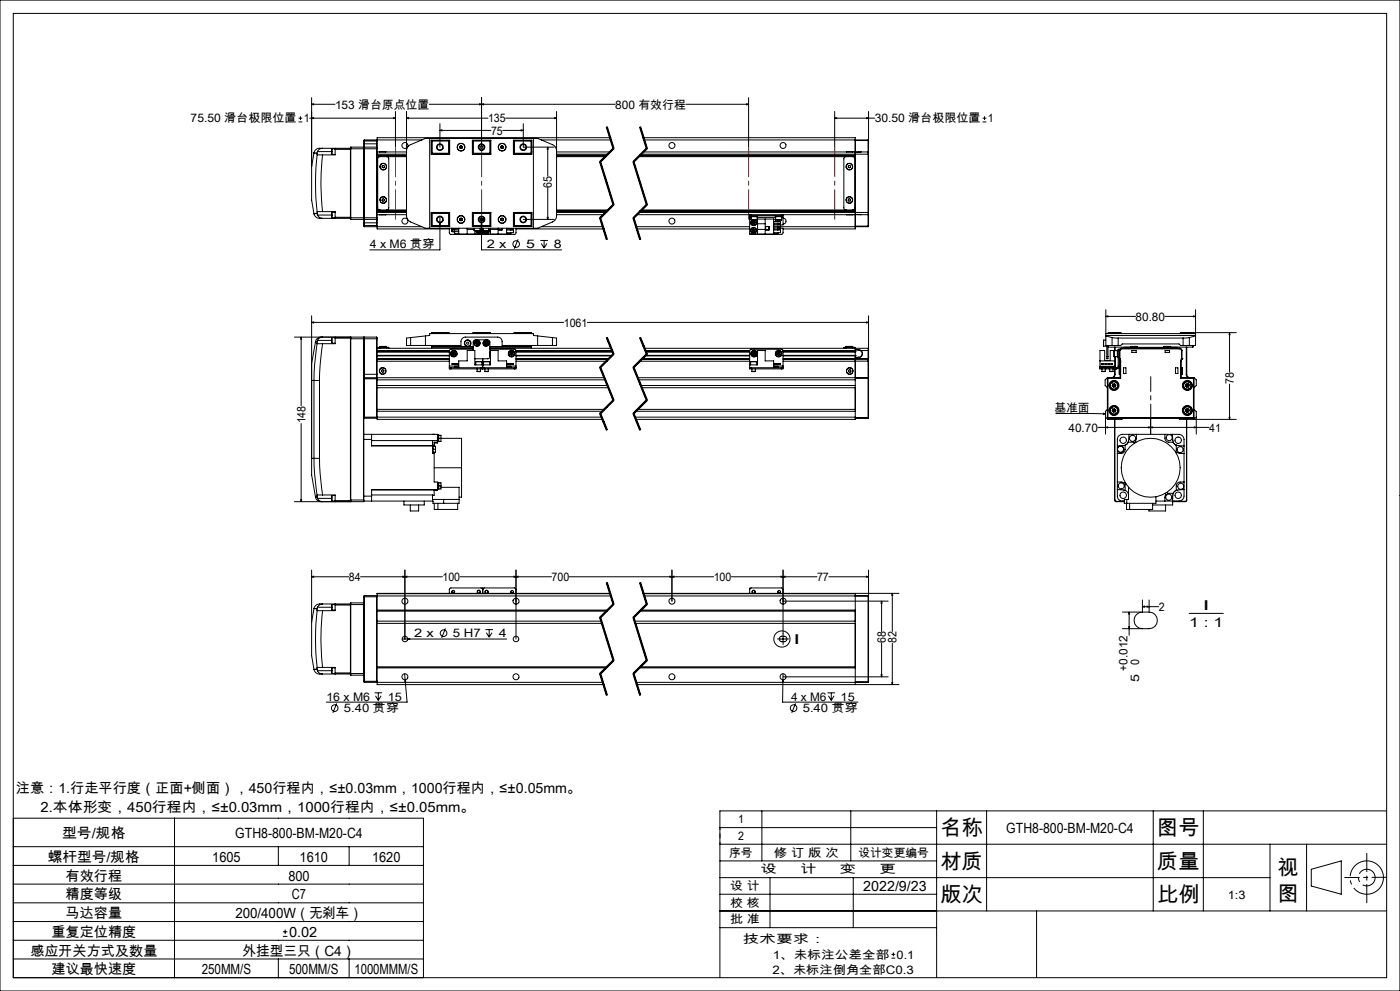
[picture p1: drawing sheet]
<svg xmlns="http://www.w3.org/2000/svg" width="420mm" height="297mm" viewBox="0 0 420 297" stroke-linecap="round" stroke-linejoin="round" font-family="sans-serif">
<g fill="none" stroke="#000" stroke-width=".3">
<path d="M0 0h420v297h-420zM4 4h412v289h-412zM89.6 36.5h1.1M89.6 35.4h1.1M90.1 34.9v1.1M92.9 35.4h25.7M93.5 31.3l.6-.2v.3zM93.5 29.3v20.6M93.5 31.3h7M93.5 35.4l.6-.1v.3zM118 35.3l.6 .1-.6 .2zM118.6 33.4v10.7"/>
<path d="M122 35.4l.6-.1v.3zM122 33.4v31.6l.3 .8 .9 .7 4.4 1.9h33.7l5.1-2.3 .4-.7 .2-.7v-31.3M122 35.4h24.4M128.8 31.3h55.8M132 39.1l.6-.2v.3zM132 37.1v7M132 39.1h15.3M143.9 31.1l.6 .2-.6 .1zM144.5 31.3l.6-.2v.3zM144.5 29.3v14.8M150.8 39.1h6.2M151.7 35.4h15.3"/>
<path d="M156.4 38.9l.6 .2-.6 .1zM157 37.1v7h9.3M166.4 35.3l.6 .1-.6 .2zM181.9 38.1l2 6.5M182 38.1l2 6.4-4 4 4 12.8-4 4 2 6.5M182.2 38l1 3.2M191.9 38.1l2 6.5M192 38.1l2 6.4-4 4 4 12.8-4 4 2 6.5M192.2 38l2 6.4M205.8 31.3h18.8M224 31.1l.6 .2-.6 .1zM224.6 29.3v14.8"/>
<path d="M250.4 35.4l.6-.1v.3zM250.4 35.4h12M250.4 33.4v10.7M260 35.3l.6 .1-.6 .2zM260.6 33.4v12.3M294.8 36.5h1.1M294.8 35.4h1.1M295.3 34.9v1.1M93.5 49.9v10l.7 4.2M94.2 45.8h.1M94.2 45.8l.9 .1M94.2 45.8l-.7 4.1"/>
<path d="M95.1 45.9v.5M95.1 46.4a75 75 0 0 0 0 17.1M95.1 46.4h1.7M95.2 45.4l-.1 .5M95.2 45.4h4.3M96.8 44.4h-.3a1.84 1.84 0 0 0-2.3 1.4M96.8 46.4a73.4 73.4 0 0 0 0 17M96.8 44.4a1.66 1.66 0 0 0-1.6 1M96.8 44.4h8.3M99.5 45.4l.1 .9M99.6 44.6l-.1 .8M99.6 44.6v1.7"/>
<path d="M99.6 44.6h.9M99.6 46.3h.9M100.5 44.4v.4M100.5 44.8v1.6h-3.7M100.5 44.8h4.6M105.1 44.8v20.3M105.1 44.6h8M105.2 44.1l-.1 .7M105.2 44.1v21.7M105.2 44.1h3.8M109 44.1v21.7M109 44.1l.1 .1"/>
<path d="M109.1 44.2v21.5M109.1 43.1v1.1M109.1 42.3h4M109.1 43.1h4M109.3 44.1v21.7M109.3 41.9v2.2M109.3 44.1h3.7M109.3 41.9l-.2 1.2M109.3 41.9h3.7M109.3 44.1l-.2 .2M113 44.1v21.7M113 41.9v2.2"/>
<path d="M113 44.1l.1 .2M113 41.9l.1 .2M113.1 44.3v.3M113.1 44.6v20.7M113.1 47h8.9M113.1 46.6h8.9M113.1 45.5h8.9M113.1 41.9h13.4M113.1 46.2h8.9M113.8 45.5h2M114 47l-.5 .1-.2 .4v14.9l.2 .4 .5 .1M114.7 49.7l.3-.1 .3 .2v.4l-.4 .1-.3-.2z"/>
<path d="M114.7 59.7l.4-.2 .2 .3v.4l-.4 .1-.3-.3zM116 47l.5 .1 .1 .4v14.9l-.1 .4-.5 .1M122 45.2l.3-1.1 .5-.6 4.8-2h33.7l4.8 2 .6 .6 .3 1.1M128.9 41.5v26.9M129.4 45.5h.1M129.4 42h5.5v4.2h-5.5zM129.5 42.3v3.9M129.5 42.3h5.1M129.6 42.1v4M129.6 42.1h5.3M129.6 42.1l-.1 .2M129.6 46.1h5.3"/>
<path d="M134.6 42.3l.2-.2v4l-.2-.2M134.6 45.9h-5.1l.1 .2M134.6 42.3v3.6M138 44.3l.3 .2M138 43.9v.4M138.3 43.7l.3 .2M138.3 43.7l-.3 .2M138.6 44.3l-.3 .2M138.6 43.9v.4M141.7 42h5.5v4.2h-5.5zM141.7 42.1h5.5M141.7 46.1h5.5"/>
<path d="M142 42.3v3.6M142 42.3l-.2-.2v4l.2-.2M142 42.3h5M142 45.9h5M147 42.3l.1-.2v4l-.1-.2M147 42.3v3.6M150.3 43.9v.4M150.3 44.3l.3 .2M150.6 43.7l.4 .2M150.6 43.7l-.3 .2M151 44.3l-.4 .2M151 43.9v.4"/>
<path d="M154 42h5.6v4.2h-5.6zM154 42.1h5.3M154 46.1h5.3M154.3 42.3v3.6M154.3 42.3l-.2-.2v4l.2-.2M154.3 42.3h5.2M154.3 45.9h5.2l-.2 .2M159.3 42.1v4M159.3 42.1l.2 .2M159.5 42.3v3.9M159.5 45.5h.1M160 41.5v26.9"/>
<path d="M162.4 41.9h20.8M164.3 44.1l.2 .6h-.4zM164.3 44.1v8.7M164.3 56.3v9.5M167 47h14.6M167 46.6h14.9M167 45.5h16M167 46.2h15.4M167 46.6h15M179.9 48.6l4 12.8M180.2 48.4l4 12.9M183 41.3h-69.9v3"/>
<path d="M183.2 41.2l1 3.2zM183.9 44.4l-4 4M184.2 44.6l-4 4M189.9 48.6l4 12.8M190.2 48.4l4 12.9M191.6 47h65M191.9 46.6h64.7M192 46.6h64.6M192.3 46.2h68.1M193 41.3h63.6v4.9M193 45.5h64.6M193.2 41.9h67.2"/>
<path d="M193.9 44.4l-4 4M194.2 44.6l-4 4M253.8 47l-.5 .1-.1 .4v14.9l.1 .4 .5 .1M254 45.5h.1M254 45.5h1.9M254.5 49.7l.3-.1 .4 .2-.1 .4-.3 .1-.3-.2zM254.6 59.7l.4-.1 .2 .3-.1 .4h-.4l-.3-.3zM255.8 47l.5 .1 .2 .4v14.9l-.2 .4-.5 .1M255.9 45.5h.1M256.6 46.2v17.5M256.6 42.1h3.8M257.6 45.6h-1v.6"/>
<path d="M257.6 45.5h.7M257.6 45.5v.1M258.3 45.5l-.7 .1M258.3 45.5h2.1M260.4 46.2h.2M260.4 45.5v.7M260.4 45.5l.2 .2M260.4 41.9v.2M260.4 42.1v3.4M260.4 46.2v17.5M260.6 45.7v.5M260.6 46.2v17.5"/>
<path d="M94.2 64.1a2.16 2.16 0 0 0 2.6 1.3M94.2 64.1h.1M95.1 64l.1 .4M95.1 64l-.9 .1M95.1 63.5v.5M95.2 64.4l.1 .1a1.71 1.71 0 0 0 1.5 .9M95.2 64.4h4.3M96.8 63.4l-1.7 .1M96.8 63.4h3.7v1.7M96.8 65.4h8.3M99.5 64.4l.1 .9M99.6 63.6l-.1 .8"/>
<path d="M99.6 63.6v1.7M99.6 63.6h.9M99.6 65.3h.9M100.5 65.1v.3M100.5 65.1h4.6M105.1 65.1v.3M105.1 65.4l.1 .4M105.1 65.3h8M105.2 65.8h3.8M109.1 65.7v1.1M109.1 66.8l.2 1.1M109.1 65.7l-.1 .1"/>
<path d="M109.1 67.5h4M109.1 65.6l.2 .2M109.1 66.8h4M109.3 65.8v2.1M109.3 65.8h3.7M109.3 67.9h3.7M113 65.8v2.1M113.1 65.3v.3M113.1 65.6v3h21.7M113.1 62.9h8.9M113.1 63.2h8.9M113.1 64.3h8.9"/>
<path d="M113.1 67.9h13.4M113.1 63.7h8.9M113.1 63.3h8.9M113.1 65.6l-.1 .2M113.1 67.8l-.1 .1M113.8 64.3h2M129.4 64.3h.1M129.4 63.7h5.5v4.2h-5.5zM129.5 63.7v3.9M129.5 67.6h5.1M129.5 67.6l.1 .2M129.6 63.8v4"/>
<path d="M129.6 67.8h5.3M129.6 63.8l-.1 .1h5.1M129.6 63.8h5.3M132 66.6l.1 .6h-.3zM132 64.9v10h-21.1M134.6 63.9l.2-.1v4l-.2-.2M134.6 63.9v3.7M134.8 68.4v1.4l.4 .4h19.2l.4-.4v-1.4M135.6 68.4v.2h2M135.6 68.9v.5h2M135.6 68.9h2M135.6 69v.2"/>
<path d="M135.7 69.4h.5M136.4 68.6l-.1 .3a.41 .41 0 0 0-.3-.3 .41 .41 0 0 0-.4 .3M136.4 69.4v.7h1.2M137.6 68.4v1.8M138 66l.3 .1M138 65.6v.4M138.3 65.4l.3 .2M138.3 65.4l-.3 .2M138.6 66l-.3 .1M138.6 65.6v.4M140.2 68.4v1.8M140.2 68.8h2"/>
<path d="M141.7 63.7h5.5v4.2h-5.5zM141.7 67.8h5.5M141.7 63.8h5.5M142 63.9v3.7M142 67.8v.1M142 63.9l-.2-.1v4l.2-.2M142 63.9h5M142 67.6h5M142.2 69.1h.1M142.2 69.1h1.8M142.2 68.4v.7M142.5 69.1v1.1"/>
<path d="M142.6 67.8v.1M143.2 69.1l.1 .3M143.3 69.4l.5 .2M143.3 69.4l.3-.3 .2 .5M143.8 69.1l.3 .1M144 69.1h-1.7M144 68.4v.7M144 68.9l.1 .3M144.1 65.9h.3zM144.1 66l.2 .2M144.1 69.2l-.3 .4M144.1 66l.2 .1"/>
<path d="M144.2 68.4a.86 .86 0 0 1-.2 1.4 .86 .86 0 0 1-1.2-.7M144.3 68.4a.9 .9 0 0 1-.3 1.5 .9 .9 0 0 1-1.3-.8M144.4 65.6h.5M144.4 65.4v.5M144.5 66.6l.1 .6h-.3zM144.5 64.9v10h24M144.6 70.2h-.3M144.8 65.5v.5M144.8 68.4v1.8M144.9 69.1h.1M144.9 69.1h1.8M144.9 68.4v.7"/>
<path d="M145.1 70.2h.2M145.1 69.1l.1 .5M145.1 69.1l.2 .5M145.5 69.1l.1 .3M145.6 69.4l.4 .2M145.9 69.1l-.3 .3M146 69.1v.5M146.1 69.1l.3 .2M146.3 67.8v.1M146.4 69.1v.2M146.4 69.3l-.4 .3M146.7 69.1h.1"/>
<path d="M146.7 68.5a.9 .9 0 0 1-.2 1.3 .9 .9 0 0 1-1.3-.2M146.7 68.6a.86 .86 0 0 1-.2 1.2 .86 .86 0 0 1-1.2-.2M146.7 68.4v.7M147 63.9l.1-.1v4.1M147 63.9v3.7M147 67.8v.1M147 67.6l.1 .2M147.1 68.4v1.8M147.1 68.8h2.3M149.4 68.4v1.8M149.6 68.4l-.1 .5h1.1v-.5M150.3 65.6v.4"/>
<path d="M150.3 66l.3 .1M150.6 65.4l.4 .2M150.6 65.4l-.3 .2M151 66l-.4 .1M151 65.6v.4M152 68.4v1.8M152 68.9h2M153.2 68.6v.3a.41 .41 0 0 1 .4-.3 .41 .41 0 0 1 .4 .3M153.2 69.7v.4h-1.2M154 69v.2M154 63.7h5.6v4.2h-5.6zM154 68.4v.2h-2"/>
<path d="M154 68.9v.8h-2M154 67.8h5.3M154 63.8h5.3M154.3 63.9v3.7M154.3 63.9l-.2-.1v4l.2-.2M154.3 67.6h5.2M154.8 68.6h26.2M155.4 71.7l-1.1 2.8M157 65.8h9.3M159.3 63.8v4M159.3 63.8l.2 .1h-5.2M159.5 63.7v3.9"/>
<path d="M159.5 64.3h.1M159.5 67.6l-.2 .2M162.1 72.1h2.3M162.4 73l.8 1.3M162.4 67.9h18.4M163.2 72.1v2.2M164.1 73l-.9 1.3M164.1 65.2h.4l-.2 .6zM167 62.9h15.5M167 63.2h15.1M167 64.3h14M167 63.7h14.7"/>
<path d="M167 63.3h15.1M179.9 65.4l2 6.4M180.2 65.3l2 6.4M183.9 61.2l-4 4M184.2 61.5l-4 4M189.9 65.4l2 6.4M190.2 65.3l2 6.4M190.8 67.9h34.1M191 68.6h33.9M191.1 64.3h33.8M191.7 63.7h68.7M192.1 63.3h64.5"/>
<path d="M192.2 63.2h64.4M192.4 62.9h64.2M193.9 61.2l-4 4M194.2 61.5l-4 4M224.9 64.7h.5M224.9 64.7v.5M224.9 65.2v5h9.6l.4-.4v-1.4h-.8M224.9 64.3v.4M224.9 65.6h.5M224.9 65.2h.5M224.9 64.3h.5M225.2 70.2h.2"/>
<path d="M225.2 64.7v.2h2.1v-.2M225.4 65.9h.1M225.4 65.9h1.8M225.4 64.9v1M225.4 64.3v.4M225.4 64.3h9M225.4 64.7h9M225.6 66.8l.2 .4M225.6 68.9l.1 .5M225.6 68.9l.5 .2M225.7 65.9a.9 .9 0 0 0-.3 1.4 .9 .9 0 0 0 1.4 0 .9 .9 0 0 0-.3-1.4M225.7 69.4l.4 .2"/>
<path d="M225.7 65.9a.86 .86 0 0 0-.3 1.4 .86 .86 0 0 0 1.4 0 .86 .86 0 0 0-.4-1.4M225.8 66.3l-.2 .5M225.8 66.3l.3 .4M225.8 67.2h.5M226 68.6l-.4 .3M226 68.6l.5 .2M226 68.6l.1 .5M226.1 69.1l-.4 .3M226.1 69.1v.5M226.1 69.1l.4 .2M226.1 66.7l-.5 .1M226.1 66.7l-.3 .5"/>
<path d="M226.1 66.7l.2 .5M226.3 66.3h-.5M226.3 66.3l.3 .4M226.3 66.3l-.2 .4M226.5 68.8v.5M226.5 68.8l-.4 .3M226.5 69.3l-.4 .3M226.6 66.7l-.3 .5M226.6 66.7h-.5M227.2 65.9h-1.8M227.2 65.6h4.9v4.6M227.2 64.9v1"/>
<path d="M227.2 65.2h5.5M227.3 65.6v4.6M227.3 67.1h2.3M227.3 68.8h2.3M229.6 65.6v4.6M229.7 67.9h1v1h-1zM229.7 67.9v1M232.1 66.4h2v.5M232.1 67.2h2v.5h-2M232.1 68.1h2v.5h-2M232.1 68.9h2M232.1 66.9h2"/>
<path d="M232.1 65.7h.6M232.6 64.7v.2h2M232.7 65.9h.1M232.7 65.9h1.8M232.7 64.9v1M233.4 68.6v.3a.41 .41 0 0 1 .4-.3 .41 .41 0 0 1 .3 .3M233.4 65.9v.5M233.4 67.7v.4M233.4 69.7v.4h-1.3M233.4 67.9h27M233.5 66.4h.5M234.1 66.9l-.3 .3-.4-.3v.3"/>
<path d="M234.1 66.6v.2M234.1 69v.2M234.1 68.9v.8h-2M234.1 66.7l.1 .1M234.4 64.3h.5M234.4 64.7h.5M234.4 64.3v.4M234.5 65.9h-1.8M234.5 65.2h.4M234.6 64.7l-.1 1.2M234.9 65.4a.9 .9 0 0 1 .9 .9 .9 .9 0 0 1-.9 .9M234.9 64.7v.5"/>
<path d="M234.9 64.3v.4M234.9 65.2v2.2h-.8M234.9 64.3h22.7M253.9 64.3h.1M254 64.4h1.9M255.9 64.4h.1M256.6 63.7v4.9h-21.7M256.6 63.7v.6h1M256.6 67.8h3.8M257.6 64.3h.7M257.6 64.3h.1M258.3 64.3h2.1"/>
<path d="M260.4 63.7h.2M260.4 63.7v.6M260.4 67.8h.2M260.4 67.8v.1M260.4 64.3v3.5M260.6 63.7v.5M260.6 64.2l-.2 .1M260.6 67.8l-.2 .1M260.6 64.2v3.6M93.5 96.6l.6-.1v.3zM93.5 94.6v42.8M93.5 96.6h75.6"/>
<path d="M129.5 99.9h5.3M129.5 99.9v.1M129.6 99.7h5l.2 .2M129.6 99.7v.3M129.6 99.7l-.1 .2M134.8 99.9v.1M141.8 99.9l.2-.2h5l.1 .2M141.8 99.9h5.3M141.8 99.9v.1M147.1 99.9v.1M154.1 99.9h5.4M154.1 99.9v.1"/>
<path d="M159.3 99.7h-5l-.2 .2M159.3 99.7v.3M159.3 99.7l.2 .2M159.5 99.9v.1M176.2 96.6h84.4M260 96.5l.6 .1-.6 .2zM260.6 94.6v12.9M331.8 100h26.9M331.8 94.8l.6-.1v.3zM331.8 92.8v10.7h1.8M331.8 94.8h8.9M332.4 99.9h4"/>
<path d="M332.4 99.9v.1M332.5 99.7h3.7M332.5 99.7v.3M332.5 99.7l-.1 .2M336.2 99.7v.3M336.2 99.7l.2 .2M336.4 99.9v.1M349.5 94.8h9.2M354 99.9h4M354 99.9v.1M354.2 99.7v.3M354.2 99.7l-.2 .2"/>
<path d="M358 99.9l-.1-.2v.3M358 99.9v.1M358.1 94.7l.6 .1-.6 .2zM358.7 92.8v10.7h-1.9M368.9 99.7l.1 .6h-.3zM368.9 99.7v11.9M370.9 99.7h-16.7M88.3 101h20.7M90.3 101v20.6M90.3 101l.2 .6h-.3zM94.2 114h1.6M94.2 114v23.4"/>
<path d="M94.7 102.4l-1.2 6.6v5h.7M94.7 102.4h.4M95.1 102.9l-.7 6.6-.2 4.5M95.1 102.9l1.7 .1M95.1 102.4v.5M95.2 102l.5-.6 1.1-.4h-.2a1.72 1.72 0 0 0-1.9 1.4M95.2 102l-.1 .4M95.2 102h4.3M95.8 114v23.4M96.8 103l-.8 6.6-.2 4.4M99.6 101.2v1.7M99.6 101.2h.9"/>
<path d="M99.6 102.9h.9M100.5 101v.3M100.5 101.3v1.7h-3.7M100.5 101.3h4.6M105.1 101v.1M105.1 101.1v49.1M105.1 101.1v.4M105.1 101.5h8M105.1 101.5v48.4M109 101v49.4M109 101l.1 .1M109.1 101.1v12.2"/>
<path d="M109.1 113.3v36.6M109.1 113.6h4M109.1 112.2h4M109.3 101v12.2M109.3 101h3.7M109.3 113.2h3.7M109.3 113.2v12.1M109.3 113.2l-.2 .1M109.3 101l-.2 .2M113 101v12.2M113 101l.1 .5M113 113.2v12.1"/>
<path d="M113 113.2l.1 .1M113.1 112.2v1M113.1 113.2v12.5h67.6M113.1 113.8h68.4M113.1 115.5h69.1M113.1 113.2h68.2M113.1 116.2h69.4M113.1 104.4h28.9M113.1 105.4h21.7M113.1 106.6h21.7M113.1 105.5h21.7M113.1 106.5h21.7"/>
<path d="M113.1 105.1h21.7M113.1 107.5h21.7M113.1 107.7h21.7M113.1 105.3h21.7M113.1 108.3h21.7M113.1 101.5v10.7M114 103.9h2M114 104.1h-.7v.3M114 104.1h2M114 103.9v.5M114 104.1h1.9M114.5 110.9l.4-.1 .3 .3-.1 .4h-.4l-.3-.2z"/>
<path d="M116 104.1h.6v.3M116 103.9v.5M123.2 103.5h15.1v-1.1a1.33 1.33 0 0 1 1.3-1.4h9.7a1.33 1.33 0 0 1 1.3 1.4v1.1h15.1M123.2 101.2l-1.2 .1v2.2h1.2M123.2 101.2v2.3M127.6 100.7v2.8M127.6 100.7l1.3-.2v-.5h31.1v.5l5.7 .7M127.6 100.7l-4.4 .5M129.5 103.5v.9M129.6 103.9l-.1 .1h12.5M129.6 103.5v.4M129.6 103.9h12.4"/>
<path d="M134.8 110.2v.4h.5M134.8 110.2h.5M134.8 109.7v.5M134.8 109.7h2.8M135.3 110.2h9M135.3 110.6h9M135.3 110.2v.4M135.6 106.1l.4 .4M135.8 105.6l-.2 .5M135.8 105.6l.3 .4M136.1 106l-.5 .1M136.1 106l-.1 .5"/>
<path d="M136.1 106l.4 .4M136.3 105.5l-.5 .1M136.3 105.5l.3 .4M136.3 105.5l-.2 .5M136.5 106.4l-.5 .1M136.6 105.9l-.1 .5M136.6 105.9l-.5 .1M137.6 110.2v-2h2.6v-3.1h2.3v4.3h4.6v-4.3h2.3v3.1h2.6v2M137.6 109.8h-1.2v.2h1.2M137.6 109h-2l2 .1M142 104.7h-7l-.2 .4v4.6M142 105.1v-2.6l.4-.6 3.9-.1 .6 .5v4.9l-.5 .3h-3.9"/>
<path d="M142.6 102.9h.5M142.6 102.9l.3 .4M142.7 108.4h1.8M142.7 108.4v1M142.9 102.4l-.3 .5M142.9 102.4l.2 .5M142.9 103.3h.5M143.1 111.3h1M143.1 110.6v.7M143.1 102.9l.3 .4M143.1 102.9l-.2 .4M143.4 102.4l.3 .4"/>
<path d="M143.4 102.4h-.5M143.4 102.4l-.3 .5M143.7 102.8l-.3 .5M143.7 102.8l-.6 .1M144.1 110.6v.7M144.3 110.6h.5M144.3 110.2h1M144.3 110.2v.4M144.5 108.4h.1M144.5 108.4h-1.8M144.5 108.4v1M144.8 110.6h.5"/>
<path d="M144.8 107.5v3.1M145.1 108.4h.1M145.1 108.4v1M145.3 108.4h-.2M145.3 108.4h1.5M145.3 110.2h9M145.3 110.6h9M145.3 102.9h.5M145.3 110.2v.4M145.3 102.9l.3 .4M145.5 111.3h1M145.5 110.6v.7"/>
<path d="M145.5 102.4l-.2 .5M145.5 102.4l.6 .9M145.6 103.3h.5M145.8 102.9l-.2 .4M146.1 102.4l.2 .4M146.1 102.4h-.6M146.1 102.4l-.3 .5M146.3 102.8l-.2 .5M146.3 102.8l-.5 .1M146.5 110.6v.7M146.8 108.4h.1M146.9 108.4v1"/>
<path d="M147 105.4l.1 .5-.1 .6M147 104.7h7.6l.2 .4v4.6M147 105.7v.6M147 105.8v.4M147 104.4h36.3M147 103.9h12.3M152 109.8h1.2v.2h-1.2M152 109h2l-2 .1M152 109.7h2.8M153 105.8l.1 .5M153 105.8l.5 .2M153.1 106.3l.4 .2"/>
<path d="M153.4 105.5l-.4 .3M153.4 105.5l.5 .2M153.4 105.5l.1 .5M153.5 106l-.4 .3M153.5 106v.5M153.5 106l.4 .2M153.9 105.7v.5M153.9 105.7l-.4 .3M153.9 106.2l-.4 .3M154.3 110.2h.5M154.3 110.2v.4M154.8 110.2v.4h-.5"/>
<path d="M154.8 109.7v.5M154.8 105.4h28.9M154.8 106.6h28.8M154.8 105.5h29M154.8 106.5h28.9M154.8 105.1h28.8M154.8 107.5h27.9M154.8 107.7h27.7M154.8 105.3h28.9M154.8 106.6h28.7M154.8 108.3h27.1M159.3 103.9l.2 .1h-12.5"/>
<path d="M159.3 103.5v.4M159.5 103.5v.9M161.3 100.7v2.8M165.7 101.2l1.3 .1v2.2h-1.3M165.7 101.2v2.3M179.9 110.2l4 9.8M180.2 110l4 9.9M181.9 101.3l2 4.9M182 101.2l2 4.9-4 4 4 9.8-4 4 2 4.9M182.2 101.1l1 2.5M183.2 103.6l1 2.4zM183.9 106l-4 4"/>
<path d="M183.9 119.8l-4 4M184.2 106.2l-4 4M189.9 110.2l4 9.8M190.2 110l4 9.9M191.3 113.2h69.1M191.6 113.8h65M191.9 101.3l2 4.9M191.9 108.3h33M192 101.2l2 4.9-4 4 4 9.8-4 4 2 4.9M192.2 101.1l2 4.9M192.2 115.5h64.4M192.5 107.7h32.4"/>
<path d="M192.5 116.2h64.1M192.7 107.5h32.2M193.3 104.4h67.1M193.5 106.6h31.4M193.6 106.6h31.3M193.6 105.1h31.3M193.7 106.5h31.2M193.7 105.3h31.2M193.7 105.4h31.2M193.8 105.5h31.1M193.9 106l-4 4M193.9 119.8l-4 4"/>
<path d="M194.2 106.2l-4 4M224.9 110.2h.5M224.9 109.4h2.4v-4.3h2.3v3.1h2.5v2M225.2 108.4h1.8M225.2 108.4v1M225.4 110.2v.4M225.4 110.2h9M225.4 110.6h9M225.6 111.3h1M225.6 110.6v.7M225.8 106.2l.4 .3M225.8 105.7v.5"/>
<path d="M225.8 105.7l.4 .3M226.2 106l-.4 .2M226.2 106v.5M226.2 106l.5 .3M226.3 105.5l-.5 .2M226.3 105.5l.4 .3M226.3 105.5l-.1 .5M226.6 110.6v.7M226.7 106.3l-.5 .2M226.7 105.8v.5M226.7 105.8l-.5 .2M226.9 108.4h.1"/>
<path d="M226.9 108.4h-1.7M227 108.4v1M232.1 109.8h1.3v.2h-1.3M232.1 109h2l-2 .1M232.1 109.7h2.8M233.1 105.8l.1 .5M233.1 105.8l.5 .2M233.2 106.3l.4 .2M233.5 105.5l-.4 .3M233.5 105.5l.5 .2M233.5 105.5l.1 .5M233.6 106l-.4 .3"/>
<path d="M233.6 106v.5M233.6 106l.4 .2M234 105.7v.5M234 105.7l-.4 .3M234 106.2l-.4 .3M234.4 110.2h.5M234.4 110.2v.4M234.9 105.3l21.7 .1M234.9 109.7v-4.6l-.2-.4h-9.4l-.4 .5v5.4h.5M234.9 110.2v.4h-.5M234.9 109.7v.5M234.9 105.4h21.7"/>
<path d="M234.9 106.6h21.7M234.9 105.5h21.7M234.9 106.5h21.7M234.9 105.1h21.7M234.9 107.5h25.5M253.2 104.4v-.3h3.3v.3M253.8 103.9h2M253.8 103.9v.5M253.9 104.1h1.9M254.7 110.8l.4 .1 .2 .3-.2 .3h-.4l-.2-.3zM255.8 103.9v.5M256.6 106.6h-21.7"/>
<path d="M256.6 105.1v2.6M256.6 107.7v.6h-21.7M256.6 105.4h.1M256.6 106.6h.1M256.6 107.7v.5M256.6 108.2v17.5h-65.9M256.6 113.3h3.8M256.6 107.2h1M256.6 107.1h1M256.6 108.2h3.8M256.6 104.9h1M257.6 104.8h-1v-.4v.7"/>
<path d="M257.6 104.9l.6 .2M257.6 104.8l.7 .3M257.6 104.8v.1M257.6 107.1v.1M258.2 105.1a1.09 1.09 0 0 1 .4 1.2 1.09 1.09 0 0 1-1 .8M258.3 105.1a1.19 1.19 0 0 1 .4 1.3 1.19 1.19 0 0 1-1.1 .8M258.3 105.1h2.1M258.3 105.1h-.1M260.4 113.2v.1M260.4 104.4v.7M260.4 107.5h.2M260.4 107.5v.2"/>
<path d="M260.4 108.2h.2M260.4 107.7v.5M260.4 105.1v2.4M260.4 108.2v5M260.4 113.3v11.9M260.4 107.7h-25.5M260.6 107.6l-.2 .1M260.6 107.5v.1M260.6 107.6v.6M260.6 108.2v17M330 108.2h4.5M330.1 109.8h4.3v.2h-4.3z"/>
<path d="M330.4 109l.8 .1zM330.4 110.2h-.5v.4h.5M330.4 110.2h4.6M330.4 110.6h1.4M330.4 110.2v.4M330.6 111.3h1M330.6 110.6v.7M331 103.7h.1M331 103.6v.1M331.1 101.9l-.1 1.7M331.1 101.9v1.7M331.1 103.7h.9"/>
<path d="M331.1 101.9h.7M331.1 103.6v.1M331.6 109l.5 .1zM331.6 110.6v.7M331.8 110.6h.9M331.8 110.2v.4M331.8 100.5h26.9M331.8 100.7l1.8 .5M332 106.9v.6h.4v-.6M332 106.9h.4M332 103.5v3.4M332.2 113.3h.2"/>
<path d="M332.2 113.3v11.9M332.4 113.3h3.8M332.4 103.5v3.4M332.4 113.3v11.9M332.4 103.9l.1 .1M332.4 109l.5 .1zM332.5 104h6.7M332.5 103.5v.5M332.7 110.6h2.3M332.7 110.2v.4M332.9 111.3h1M332.9 110.6v.7"/>
<path d="M333.3 109l.5 .1zM333.6 101.2l1.9 .1M333.6 103.5h1.9M333.6 101.2v2.3M333.7 115.6l.3 .5M333.8 115.1l-.1 .5M333.8 115.1l.4 .4M333.9 110.6v.7M334.2 105.1v1.8zM334.2 106.9h.1M334.2 106.9h1M334.2 115.5l-.5 .1"/>
<path d="M334.2 115.5l-.2 .6M334.2 115.5l.4 .5M334.4 112.2a1.02 1.02 0 0 1-1 1M334.4 112.2h.1M334.4 104v1.1M334.4 110.6v1.6M334.4 115l-.6 .1M334.4 115l.4 .4M334.4 115l-.2 .5M334.5 105.1h.1M334.5 106.9v3.3M334.5 112.2l-.5 1"/>
<path d="M334.5 104v1.1M334.5 110.6v1.6M334.6 116l-.6 .1M334.8 115.4l-.2 .6M334.8 115.4l-.6 .1M335 110.2v.4M335.2 105.1h-2.1v3h-1.7v-3h-1.4v5.1M335.5 105h-.3v2h.3M335.5 109.7l-.5 .5M335.5 109.7h.3M335.5 101.3h19.4M335.5 103.5h.7l.5-.4h17l.5 .4h.7"/>
<path d="M335.5 105.2h.3M335.5 101.3v2.2M335.5 105.2v4.5M335.8 110.2v2M335.8 110.2h.1M335.8 107.5l.1 .2M335.8 107.5h.1M335.8 109.7a.84 .84 0 0 1-.8 .9M335.8 105.1v-.4h-.3v.5M335.8 107.5h.2M335.8 105.1h.2M335.8 110.2h.2"/>
<path d="M335.8 112.2h.2M335.8 105.1v4.6M335.9 107.7l.1 .6M335.9 107.7l.1 .5M336 110.2h.1M336 107.5v.1M336 107.6l.2 .6M336 107.6l-.1 .1M336 110.2v2M336 105.1v2.4M336 112.1v.1M336 108.2h.2"/>
<path d="M336 113.2l.2 .1M336 113.2h-3.8l-.7 .6v1.7l.7 .7M336 108.2v5M336.2 108.2v5.1M336.5 104.4v.2M336.5 104.6l-.5 .5M336.5 104.4l-.5 .2-.2 .5M336.5 104.4h17.4M336.5 104.6h17.4M337 110.2h.8v1.7h-.8zM337.9 104.1h-.7v.3M337.9 104.1h14.6"/>
<path d="M337.9 104.1v.3M339.2 103.9h2M339.2 104l.1 .1M339.2 104h2M339.2 103.9v.2M339.5 105.1h1.4v.5h-1.4zM341.2 104v.1M341.2 103.9v.1M349.2 104v.1M349.2 103.9h2M349.2 104h2M349.2 103.9v.1"/>
<path d="M349.5 105.1h1.4v.5h-1.4zM351.2 104v.1M351.2 104h6.7M351.2 103.9v.2M352.5 104.1h.7v.3M352.5 104.1v.3M352.6 110.2h.8v1.7h-.8zM353.9 104.6l.5 .5M353.9 104.4v.2M353.9 104.4l.6 .3 .1 .4M354.2 108.2h.2M354.2 113.3h3.8"/>
<path d="M354.2 108.2v5.1M354.4 112.1v.1M354.4 113.2l-.2 .1M354.4 113.2h3.8l.7 .6v1.7l-.7 .7M354.4 108.2v5M354.4 107.6l.1 .1M354.4 107.6l-.2 .6M354.4 110.2h.1M354.4 107.5v.1M354.4 107.5h.2M354.4 105.1h.2M354.4 110.2v2"/>
<path d="M354.4 110.2h.2M354.4 112.2h.2M354.4 105.1v2.4M354.5 107.7l-.1 .6M354.5 107.7l-.1 .5M354.6 110.2v2M354.6 107.5h.1M354.6 107.5l-.1 .2M354.6 105.1v2.4M354.9 103.5h1.9M354.9 101.3v2.2M355.6 115.6l.4 .5"/>
<path d="M355.8 115.1l-.2 .5M355.8 115.1l.8 .9M355.9 112.2l.2 .7 .3 .3M355.9 112.2h.1M355.9 104v8.2M356 112.2a1.09 1.09 0 0 0 1 1M356 104v8.2M356.2 115.5l-.2 .6M356.2 115.5l-.6 .1M356.4 115l.4 .4M356.4 115l-.6 .1M356.4 115l-.2 .5"/>
<path d="M356.6 116l-.6 .1M356.8 115.4l-.2 .6M356.8 115.4l-.6 .1M356.8 101.2l-1.9 .1M356.8 101.2v2.3M357.9 103.5v.5M358 113.3h.2M358 103.5l-.1 .5M358 113.3v11.9M358.2 113.3v11.9M358.7 100.7l-1.9 .5M368.9 115.1v10.6"/>
<path d="M90.3 126.9v23.5M93.5 137.4v4.9l1.2 6.7M93.5 137.4h.7M94.2 137.4h1.6M94.2 137.4l.2 4.5 .7 6.6M95.8 137.4l.2 4.4 .8 6.5M109.1 125h4M109.1 130.2h2.4M109.1 131.7h2.4M109.1 125.2l.2 .1M109.3 125.3h3.7M111.5 131.7v2h18.5v1.9h-.2"/>
<path d="M111.5 130.2v1.5M111.5 130.2h19.7v2.6h-1M111.5 133.5h18.3M111.5 132h19.7M113.1 125h67.4M113.1 123.3h67.6M113.1 122.7h68.2M113.1 125.2l-.1 .1M129.8 133.5v1.2M129.8 134.7v1.2h.4M129.8 132h.1M129.8 132v1.5"/>
<path d="M129.8 130.2h.2M129.8 134.7h.8M129.8 133.4h.4M130 133.7h.6v1M130 130.2h.1M130.2 135.5v.4M130.2 135.9v8.6h1v2.2M130.2 133.4v.3M130.6 134.7v.8h-.6M131.2 131.4h7.3v8.8M131.2 132.5h-1v.9M131.2 130.3l.4 .1v2h-.4"/>
<path d="M131.4 130.3v2.1M131.6 130.5h.7v1.8h-.7M179.9 124l2 4.9M180.2 123.9l2 4.9M184.2 120.1l-4 4M189.9 124l2 4.9M190.2 123.9l2 4.9M190.5 125h66.1M190.7 123.3h65.9M191.3 122.7h65.3M194.2 120.1l-4 4M256.6 125.2h3.8"/>
<path d="M256.6 125.3h3.8M260.4 125.2v.1M260.4 125.2h.2M260.6 125.2l-.2 .1M316.8 123.9l14.8 .1M329.4 128.1h33.3M331 123.9l.6 .1-.6 .2zM331.6 128.1l.6-.2v.3zM331.6 125l.7 .7h4.3l.3-.4M332.2 125.2h.2M332.2 125.2l.2 .1M332.2 122.7l-.6 .6v6.8"/>
<path d="M332.4 125.2v.1M332.4 125.2h25.6M332.4 125.3h25.6M333.7 123.2l.3 .4M333.8 122.6l-.1 .6M333.8 122.6l.4 .4M334.2 123l.4 .4M334.2 123l-.5 .2M334.2 123l-.2 .6M334.4 125.7v24.2M334.4 122.5l-.6 .1M334.4 122.5l.4 .4"/>
<path d="M334.4 122.5l-.2 .5M334.5 125.7v24.2M334.6 123.4l-.6 .2M334.8 122.9l-.2 .5M334.8 122.9l-.6 .1M335.2 134.8v13.9a1.58 1.58 0 0 0 2.1 1.5M338.5 132.5l-1 .9v1.4a1.21 1.21 0 0 1-1.1 1.1h-1.2M338.5 132.5a3.1 3.1 0 0 1-3.1 1.2h-.2M338.5 132.5h1.7l.2 .3M338.7 130.2l-.2 2.3M340.9 130.2v1.4l-.3 .6 .2 .3M344.6 127.9l.6 .2-.6 .1z"/>
<path d="M345.2 128.1l.6-.2v.3zM345.2 125.6v4.5M349.5 130.2v1.2a1.21 1.21 0 0 0 1.1 1.1h1.4M350.6 130.2h-13.9a1.51 1.51 0 0 0-1.5 1.5v2.8M350.9 130.2h2.8a1.57 1.57 0 0 1 1.5 1.5v13.9M351.7 130.2l.3 2.3M352 132.5l.9 .9M352 132.5l.2 .4M352.5 133.2l.4 .2M352.8 135.8l.4-.2 .6 .3h1.4M352.9 133.4v1.8l-.3 .2M352.9 133.4l2.3 .3"/>
<path d="M353.6 125.3l.3 .4h17M355.6 123.2l.4 .4M355.8 122.6l-.2 .6M355.8 122.6l.8 .8M356 125.7v24.2M356.2 123l-.2 .6M356.2 123l-.6 .2M356.4 122.5l-.6 .1M356.4 122.5l.4 .4M356.4 122.5l-.2 .5M356.6 123.4l-.6 .2M356.8 122.9l-.2 .5"/>
<path d="M356.8 122.9l-.6 .1M358 125.2h.2M358 125.2v.1M358.2 125.2l-.2 .1M358.2 122.7l.7 .7v6.7M358.3 127.9l.6 .2-.6 .1zM358.9 125l-.7 .7M368.7 125.1h.3l-.1 .6zM88.3 150.4h20.7M90.2 149.8h.3l-.2 .6zM94.7 149a1.8 1.8 0 0 0 2.1 1.4l-1.1-.4-.5-.6M95.1 148.5v.4"/>
<path d="M95.1 148.9l.1 .5M95.1 148.9l-.4 .1M95.2 149.4h4.3M96.8 148.3l-1.7 .2M96.8 148.3h3.7v1.7M99.6 148.5v1.7M99.6 148.5h.9M99.6 150.2h.9M100.5 150v.4M100.5 150h4.6M105.1 150.2v.2M105.1 149.9v.3"/>
<path d="M105.1 149.9h4M109.1 149.9l-.1 .5M109.1 148.7h2.4M111.5 148.7v1.5M111.5 148.3l18.3 .1M121.2 150.2v1.1h6.1v-1.1M123.1 151.3v1.8h2.5v-1.8M129.8 150.2h.1M129.8 148.4v1.8M129.8 149.7h7.9M130.2 140.2h8.3M130.3 150.8v1.9h7v-1.9"/>
<path d="M131.2 146.7l-19.7 .2M131.2 144.6h.4v2h-.4M131.2 147h-1v1.4h-.4M131.2 146.7h-19.7v2M131.2 145.6h1.1M131.4 150.8v1.9M131.4 144.6v2M131.6 144.7h.7v.9M132.3 145.6v.9h-.7M132.3 146h5.4v4.8h-7.8v-.6h-20.8M133.1 149.7v1.1M138.5 140.2v8.8h-.8"/>
<path d="M334.4 149.9l.5 .5M334.4 149.9h.1M334.5 149.9l.4 .3M334.9 150.4h2.4M334.9 150.2h2.4M334.9 150.2v.2M335.2 146.7l2.3 .3M335.2 144.5h1.5l.5 .3 .3-.2M337.5 147a1.55 1.55 0 0 1 1.1 1.4M337.8 145l-.3 .2v1.8M338 150.8v1.9h7.8v-1.9M338 149.7v1.1"/>
<path d="M338.6 146v3.7h-1.3v1.1h9.5v-1.9M338.9 150.8v1.9M349.6 147.8l.2 .4-.3 .6v1.4M349.7 151.3v1.8h-5v-.4M350.1 147.6l.1 .2h1.8M351.8 150.4h3.7M351.8 150.2h3.7M351.8 149.1v2.2h-6M352 147.8l-.3 2.4M352.1 147.5l-.1 .4M352.9 147l-.9 .8M352.9 147l-.4 .1"/>
<path d="M355.2 144.5h-1.2a1.14 1.14 0 0 0-1.1 1.1v1.4M355.2 146.7l-2.3 .3M355.2 145.9v2.8a1.51 1.51 0 0 1-1.5 1.5h-6.9M355.5 150.2v.2M356 149.9l-.5 .3M356 149.9h.1M356 149.9l-.5 .5M93.5 172.9l.6-.2v.3zM93.5 170.8v15.7M93.5 172.9h11.1M108.2 172.9h24.5M109.1 178.9h4"/>
<path d="M109.3 178.5l-.2 2.3M109.3 178.5v26M109.3 178.5h3.7M113 178.5v26M113 178.5l.1 .2M113.1 178.6h70.2M113.1 177.9h70M120.9 172.7l.6 .2-.6 .1zM121.5 172.9l.6-.2v.3zM121.5 170.8v20.7M135.6 177.3v.2M135.6 177.5h.7"/>
<path d="M135.7 177h.5M136.4 177.3v.2M143.4 177.8a.5 .5 0 0 1-.2-.7 .5 .5 0 0 1 .8 0 .5 .5 0 0 1-.2 .7M144.6 176.3h.5M144.8 176.3v1.5M145.8 177.8a.5 .5 0 0 1-.2-.7 .5 .5 0 0 1 .8 0 .5 .5 0 0 1-.2 .7M153.2 177.3v.2M153.2 177.5h.8M154 179.8l-.1 .2M154 177.3v.2M154.2 172.7l.6 .2-.6 .1zM154.8 172.9l.6-.2v.3z"/>
<path d="M154.8 170.8v20.7M154.8 176.7l-.4-.5h-9.2l-.4 .5-.4-.5h-9.2l-.4 .4v1.2M165.5 172.9h-27.5M170.7 172.9h43.4M181.9 174.7l2 6.4M182 174.6l2 6.5-4 4 4 12.8-4 4 2 6.4M182.2 174.6l1 3.2M183 177.8h-69.9v27.4h67.9M183.2 177.8l1 3.2zM191.9 174.7l2 6.4M192 174.6l2 6.5-4 4 4 12.8-4 4 2 6.4M192.2 174.6l2 6.4"/>
<path d="M193 177.9h63.6M193.3 178.6h63.3M201 172.7l.6 .2-.6 .1zM201.6 170.8v9.4M201.6 172.9l.6-.2v.3zM224.9 176.7l.4-.5h9.2l.4 .5M225.2 176.3h-.3v1.5M225.9 177.8a.5 .5 0 0 1-.2-.7 .5 .5 0 0 1 .8 0 .5 .5 0 0 1-.2 .7M233.4 177.3v.2M233.4 177.5h.7M234.1 179.8l-.1 .2M234.1 177.3v.2"/>
<path d="M234.3 172.7l.6 .2-.6 .1zM234.9 172.9l.6-.2v.3zM234.9 170.8v19M245.1 172.9h-25.7M248.6 172.9h12M256.6 177.8v27.4M256.6 178.7h3.8M256.6 178.5h3.8M260 172.7l.6 .2-.6 .1zM260.4 178.5v.2M260.4 178.7v25.6M260.6 170.8v33.5"/>
<path d="M267.7 177.8l.1 .6h-.3zM267.7 177.8v11.5M269.7 177.8h-76.7M342.7 179.8v3.6a2.49 2.49 0 0 0-2.5 2.5 2.49 2.49 0 0 0 2.5 2.5M344.7 179.8v3.6M93.5 186.5v10l.7 4.1M94.2 182.4h.1M94.2 182.4l.9 .1M94.2 182.4l-.7 4.1M95.1 182.5v.4M95.1 182.9l1.7 .1M95.1 182.9a75 75 0 0 0 0 17.2"/>
<path d="M95.2 182l-.1 .5M95.2 182h4.3M96.8 181h-.3a1.92 1.92 0 0 0-2.3 1.4M96.8 183a73.4 73.4 0 0 0 0 17M96.8 181a1.76 1.76 0 0 0-1.6 1M96.8 181h8.3M99.5 182l.1 .8M99.6 181.2l-.1 .8M99.6 181.2v1.6M99.6 182.8h.9M99.6 181.2h.9M100.5 181v.3"/>
<path d="M100.5 181.3v1.7h-3.7M100.5 181.3h4.6M105.1 181.3v20.4M105.1 181.2h4M105.2 180.7l-.1 .6M105.2 180.7v21.6M105.2 180.7h3.8M109 180.7v21.6M109 180.7l.1 .1M109.1 180.8v.4M109.1 181.2v20.7M113.1 186.8h.1"/>
<path d="M113.1 199.8h69M113.1 182.8h69.2M113.1 183.2h68.8M113.1 186.8h67.5M120.6 191.5h31.4M122.3 191.5l.6-.2v.4zM133.6 188.3l-1.1 2.9M145.6 188.7h2.3M145.9 189.6l.9 1.4M146.8 188.7v2.3M147.6 189.6l-.8 1.4M179.9 185.1l4 12.9"/>
<path d="M180.2 185l4 12.9M180.4 186.2h-67.3M183.9 180.9l-4 4M183.9 197.8l-4 4M184.2 181.2l-4 4M184.2 198l-4 4M189.9 185.1l4 12.9M190.2 185l4 12.9M190.4 186.2h66.2M190.6 186.8h66M191.9 183.2h64.7M192.1 199.8h64.5"/>
<path d="M192.3 182.8h64.3M193.9 180.9l-4 4M193.9 197.8l-4 4M194.2 181.2l-4 4M194.2 198l-4 4M234 190.9l.6-.2a1.18 1.18 0 0 1 1.4 .5 .81 .81 0 0 1-.8 1.1h-1a.82 .82 0 0 1-.2-1.4zM234.1 191.5h1.7M234.9 190.7v1.6M234.9 180.2h31.6M264.5 180.2l.1 .6h-.3zM264.5 180.2v9.1M264.5 192.8v10"/>
<path d="M267.7 192.8v12.4M336.7 183.4h8M338.6 187.8h.3l-.2 .6zM338.7 183.4l.2 .6h-.3zM338.7 183.4v7M342.7 181.8l.6-.2v.4zM342.7 181.8h4.9M344.1 181.6l.6 .2-.6 .2zM344.7 183.4a2.49 2.49 0 0 1 2.5 2.5 2.49 2.49 0 0 1-2.5 2.5h-8M356.8 183.8h10.2M94.2 200.6a1.99 1.99 0 0 0 2.6 1.4M94.2 200.6h.1"/>
<path d="M95.1 200.5l.1 .5M95.1 200.5l-.9 .1M95.1 200.1v.4M95.2 201l.6 .7 1 .3M95.2 201h4.3M96.8 200l-1.7 .1M96.8 200h3.7v1.7M96.8 202h8.3M99.5 201l.1 .9M99.6 200.2l-.1 .8M99.6 200.2v1.7M99.6 200.2h.9"/>
<path d="M99.6 201.9h.9M100.5 201.7v.3M100.5 201.7h4.6M101 210.8l-1.1 2.8M105.1 201.7l.1 .6M105.1 201.9h4M105.2 202.3h3.8M109.1 201.9v.3M109.1 202.2l.2 2.3M109.1 202.2l-.1 .1M109.1 204.1h4M109.3 204.5h3.7"/>
<path d="M112.4 207.6h2.2M112.6 208.5l.9 1.4M113.1 204.5h67.7M113.1 200.2h68.7M113.1 204.3l-.1 .2M113.5 207.6v2.3M114.3 208.5l-.8 1.4M121.4 201.9l.1 1.8M121.5 203.7l.2 .6-.2 .1zM121.5 203.7l.6 6.7h-24.2M179.9 202l2 6.4M180.2 201.9l2 6.4"/>
<path d="M189.9 202l2 6.4M190.2 201.9l2 6.4M190.8 204.5h69.6M191 205.2h78.7M191.8 200.2h64.8M234.9 203.7l.1 .6h-.3zM234.9 203.7l-.1 6.7h22.6M234.9 201.9v1.8M234.9 202.8h31.6M238.7 210.8l-1.2 2.8M248.2 207.6h2.3M248.5 208.5l.9 1.4"/>
<path d="M249.4 207.6v2.3M250.2 208.5l-.8 1.4M256.6 204.3h3.8M260.4 204.3v.2M260.4 204.3h.2M260.6 204.3l-.2 .2M264.3 202.2h.3l-.1 .6zM267.5 204.6h.3l-.1 .6zM4 245.2h123v47.8M4 253.7h123M4 259.4h123M52.4 245.2v47.8"/>
<path d="M83.5 253.7v5.7M104.7 253.7v5.7M216 253h200M216 248h65M216 258h65M228.6 243v15M255.2 243v15M281 243v50M296 243v30M346 243v30M361 243v30M381 253v20"/>
<path d="M392 253v20M416 243h-200v50M4 265h123M4 270.6h123M4 276.2h123M84.9 279.3h1.3M85.5 278.6v1.3M216 278h65M216 273h200M216 263h165M216 268h65M231 263v15"/>
<path d="M256 263v15M311 273v20M393.4 260.5l9-2.5v10l-9-2.5zM4 281.8h123M4 287.4h123M83.5 287.4v5.6M84.9 280.6h1.3M104.7 287.4v5.6M267.4 287.2h1.2M267.4 286h1.2M268 285.5v1.1"/>
<circle cx="115" cy="49.9" r=".95"/>
<circle cx="115" cy="59.9" r="1"/>
<circle cx="115" cy="59.9" r=".95"/>
<circle cx="115" cy="50" r="1.01"/>
<circle cx="121.5" cy="43.6" r=".89"/>
<circle cx="132" cy="44.1" r="1.01"/>
<circle cx="132" cy="44.1" r=".83"/>
<circle cx="138.3" cy="44.1" r="1.12"/>
<circle cx="138.3" cy="44.1" r="1.16"/>
<circle cx="144.5" cy="44.1" r=".84"/>
<circle cx="144.5" cy="44.1" r=".42"/>
<circle cx="144.5" cy="44.1" r="1"/>
<circle cx="150.6" cy="44.1" r="1.16"/>
<circle cx="150.6" cy="44.1" r="1.13"/>
<circle cx="157" cy="44.1" r="1"/>
<circle cx="157" cy="44.1" r=".82"/>
<circle cx="201.6" cy="43.6" r=".9"/>
<circle cx="234.9" cy="43.6" r=".9"/>
<circle cx="254.8" cy="49.9" r=".94"/>
<circle cx="254.8" cy="59.9" r=".99"/>
<circle cx="254.8" cy="59.9" r=".96"/>
<circle cx="254.8" cy="49.9" r="1"/>
<circle cx="121.5" cy="66.3" r=".9"/>
<circle cx="132" cy="65.8" r="1.01"/>
<circle cx="132" cy="65.8" r=".83"/>
<circle cx="138.3" cy="65.8" r="1.12"/>
<circle cx="138.3" cy="65.8" r="1.14"/>
<circle cx="144.5" cy="65.8" r=".84"/>
<circle cx="144.5" cy="65.8" r=".42"/>
<circle cx="144.5" cy="65.8" r="1"/>
<circle cx="150.6" cy="65.8" r="1.15"/>
<circle cx="150.6" cy="65.8" r="1.13"/>
<circle cx="154.9" cy="73.1" r="1"/>
<circle cx="157" cy="65.8" r="1"/>
<circle cx="157" cy="65.8" r=".82"/>
<circle cx="201.6" cy="66.3" r=".91"/>
<circle cx="226.1" cy="69.1" r=".85"/>
<circle cx="226.1" cy="69.1" r=".9"/>
<circle cx="114.8" cy="111.2" r="1"/>
<circle cx="114.8" cy="111.2" r=".95"/>
<circle cx="136.1" cy="106" r=".9"/>
<circle cx="136.1" cy="106" r="1"/>
<circle cx="136.2" cy="106" r=".87"/>
<circle cx="140.3" cy="102.8" r=".34"/>
<circle cx="140.3" cy="102.8" r=".91"/>
<circle cx="140.3" cy="102.9" r="1"/>
<circle cx="143.1" cy="102.9" r=".87"/>
<circle cx="143.1" cy="102.9" r=".9"/>
<circle cx="145.8" cy="102.9" r=".87"/>
<circle cx="145.8" cy="102.9" r=".9"/>
<circle cx="153.5" cy="106" r=".99"/>
<circle cx="153.5" cy="106" r=".87"/>
<circle cx="153.5" cy="106" r=".91"/>
<circle cx="226.2" cy="106" r="1"/>
<circle cx="226.2" cy="106" r=".91"/>
<circle cx="226.3" cy="106" r=".87"/>
<circle cx="233.6" cy="106" r=".99"/>
<circle cx="233.6" cy="106" r=".87"/>
<circle cx="233.6" cy="106" r=".91"/>
<circle cx="254.9" cy="111.2" r=".99"/>
<circle cx="254.9" cy="111.2" r=".96"/>
<circle cx="334.2" cy="115.5" r="1.32"/>
<circle cx="334.2" cy="115.5" r="1.5"/>
<circle cx="334.2" cy="115.5" r="1.14"/>
<circle cx="334.2" cy="115.5" r="1.17"/>
<circle cx="356.2" cy="115.5" r="1.33"/>
<circle cx="356.2" cy="115.5" r="1.17"/>
<circle cx="356.2" cy="115.5" r="1.13"/>
<circle cx="356.2" cy="115.5" r="1.5"/>
<circle cx="334.2" cy="123" r="1.49"/>
<circle cx="334.2" cy="123" r="1.32"/>
<circle cx="334.2" cy="123" r="1.14"/>
<circle cx="334.2" cy="123" r="1.17"/>
<circle cx="336.2" cy="134.6" r=".99"/>
<circle cx="336.2" cy="134.6" r=".92"/>
<circle cx="337" cy="131.9" r=".96"/>
<circle cx="339.8" cy="131.4" r=".92"/>
<circle cx="350.8" cy="131.1" r=".91"/>
<circle cx="353.5" cy="131.9" r=".96"/>
<circle cx="354" cy="134.8" r=".92"/>
<circle cx="356.2" cy="123" r="1.33"/>
<circle cx="356.2" cy="123" r="1.13"/>
<circle cx="356.2" cy="123" r="1.49"/>
<circle cx="336.4" cy="145.6" r=".91"/>
<circle cx="337" cy="148.4" r=".97"/>
<circle cx="345.2" cy="140.2" r="8.8"/>
<circle cx="350.6" cy="149" r=".93"/>
<circle cx="353.5" cy="148.4" r=".97"/>
<circle cx="354.2" cy="145.7" r=".93"/>
<circle cx="136" cy="177.4" r=".42"/>
<circle cx="143.7" cy="177.4" r=".4"/>
<circle cx="146" cy="177.4" r=".41"/>
<circle cx="153.6" cy="177.4" r=".42"/>
<circle cx="226.1" cy="177.4" r=".4"/>
<circle cx="233.8" cy="177.4" r=".42"/>
<circle cx="121.5" cy="191.5" r=".84"/>
<circle cx="121.5" cy="180.2" r=".9"/>
<circle cx="133.1" cy="189.8" r=".99"/>
<circle cx="154.8" cy="191.5" r=".84"/>
<circle cx="154.8" cy="180.2" r=".91"/>
<circle cx="201.6" cy="180.2" r=".91"/>
<circle cx="234.6" cy="191.5" r="2.42"/>
<circle cx="234.9" cy="180.2" r=".91"/>
<circle cx="100.4" cy="212.2" r="1"/>
<circle cx="121.5" cy="202.8" r=".9"/>
<circle cx="154.8" cy="202.8" r=".91"/>
<circle cx="201.6" cy="202.8" r=".91"/>
<circle cx="234.9" cy="202.8" r=".91"/>
<circle cx="238.1" cy="212.2" r=".99"/>
</g>
<path d="M412.4 262.3a2.5 2.5 0 0 0-4.1-1.1 2.5 2.5 0 0 0 1 4.2 2.5 2.5 0 0 0 3.2-2.9l-.1-.2" fill="none" stroke="#000" stroke-width=".3" stroke-dasharray="30.5 1.3 1.3 1.3" stroke-dashoffset="24.5" stroke-linecap="butt"/>
<path d="M414.8 261.5a5 5 0 0 0-8.3-2 5 5 0 0 0 2.2 8.3 5 5 0 0 0 6.2-6l-.1-.3" fill="none" stroke="#000" stroke-width=".3" stroke-dasharray="30.5 1.3 1.3 1.3" stroke-dashoffset="16.7" stroke-linecap="butt"/>
<g fill="none" stroke="#000" stroke-width=".3" stroke-dasharray="6.3 1.3 1.3 1.3 5.1">
<path d="M182 38.1l2 6.4M192 38.1l2 6.4M184 44.5l-4 4M194 44.5l-4 4M180 65.3l2 6.5M184 61.3l-4 4M190 65.3l2 6.5M194 61.3l-4 4M182 101.2l2 4.9M184 106.1l-4 4M184 119.9l-4 4M192 101.2l2 4.9"/>
<path d="M194 106.1l-4 4M194 119.9l-4 4M180 123.9l2 4.9M190 123.9l2 4.9M182 174.6l2 6.5M192 174.6l2 6.5M184 181.1l-4 4M184 197.9l-4 4M194 181.1l-4 4M194 197.9l-4 4M180 201.9l2 6.4M190 201.9l2 6.4"/>
</g>
<path d="M180 48.5l4 12.8M190 48.5l4 12.8M180 185.1l4 12.8M190 185.1l4 12.8" fill="none" stroke="#000" stroke-width=".3" stroke-dasharray="6.3 1.3 1.3 1.3 5.1" stroke-dashoffset="4.1"/>
<path d="M180 110.1l4 9.8M190 110.1l4 9.8" fill="none" stroke="#000" stroke-width=".3" stroke-dasharray="6.3 1.3 1.3 1.3 5.1" stroke-dashoffset="5.5"/>
<path d="M345.2 125.6v-12.7M403.4 263l12.6-.1" fill="none" stroke="#000" stroke-width=".3" stroke-dasharray="30.5 1.3 1.3 1.3" stroke-dashoffset="26.1"/>
<path d="M234.1 191.5h-.8M234.9 192.3v.9M234.9 190.7v-.9M235.8 191.5h.8" fill="none" stroke="#000" stroke-width=".3" stroke-dasharray="30.5 1.3 1.3 1.3"/>
<path d="M410 255.7v14.9" fill="none" stroke="#000" stroke-width=".3" stroke-dasharray="30.5 1.3 1.3 1.3" stroke-dashoffset="25"/>
<path d="M216 248v5" fill="none" stroke="#000" stroke-width=".3" stroke-dasharray="30.5 1.3 1.3 1.3" stroke-dashoffset="29.9"/>
<path d="M118.7 65.8v-21.7M144.5 65.8v-21.7M224.6 65.8v-21.7M250.4 65.8v-21.7" fill="none" stroke="#f00" stroke-width=".3" stroke-dasharray="30.5 1.3 1.3 1.3" stroke-dashoffset="21.6"/>
<g fill="#000">
<path d="M331 123.9l.6 .1-.6 .2z"/>
<path d="M143.9 31.1l.6 .2-.6 .1zM93.5 31.3l.6-.2v.3zM260 35.3l.6 .1-.6 .2zM250.4 35.4l.6-.1v.3zM224 31.1l.6 .2-.6 .1zM144.5 31.3l.6-.2v.3zM260 172.7l.6 .2-.6 .1zM234.9 172.9l.6-.2v.3zM344.1 181.6l.6 .2-.6 .2zM342.7 181.8l.6-.2v.4z"/>
<path d="M164.3 44.1l.2 .6h-.4zM164.1 65.2h.4l-.2 .6z"/>
<path d="M93.5 96.6l.6-.1v.3zM260 96.5l.6 .1-.6 .2zM132 39.1l.6-.2v.3zM156.4 38.9l.6 .2-.6 .1zM122 35.4l.6-.1v.3zM166.4 35.3l.6 .1-.6 .2zM132 66.6l-.2 .6h.3zM144.5 66.6l-.2 .6h.3zM93.5 35.4l.6-.1v.3zM118 35.3l.6 .1-.6 .2zM121.5 203.7v.7l.2-.1zM234.9 203.7l-.2 .6h.3zM122.3 191.5l.6 .2v-.4zM93.5 172.9l.6-.2v.3zM120.9 172.7l.6 .2-.6 .1z"/>
<path d="M331.8 94.8l.6-.1v.3zM358.1 94.7l.6 .1-.6 .2z"/>
<path d="M90.3 101l.2 .6h-.3zM90.2 149.8h.3l-.2 .6z"/>
<path d="M345.2 128.1l.6-.2v.3zM358.3 127.9l.6 .2-.6 .1z"/>
<path d="M344.6 127.9l.6 .2-.6 .1zM331.6 128.1l.6-.2v.3z"/>
<path d="M368.7 125.1h.3l-.1 .6zM368.9 99.7l.1 .6h-.3z"/>
<path d="M121.5 172.9l.6-.2v.3zM154.2 172.7l.6 .2-.6 .1z"/>
<path d="M154.8 172.9l.6-.2v.3zM201 172.7l.6 .2-.6 .1z"/>
<path d="M201.6 172.9l.6-.2v.3zM234.3 172.7l.6 .2-.6 .1z"/>
<path d="M264.5 180.2l.1 .6h-.3zM264.3 202.2h.3l-.1 .6zM267.7 177.8l.1 .6h-.3zM267.5 204.6h.3l-.1 .6zM338.7 183.4l.2 .6h-.3zM338.6 187.8h.3l-.2 .6z"/>
</g>
<g font-size="6.3">
<text x="282.1" y="250.3">名称</text>
<text x="347.1" y="250.3">图号</text>
<text x="282.1" y="260.3">材质</text>
<text x="347.1" y="260.3">质量</text>
<text x="383.3" y="262.1">视</text>
<text x="383.3" y="269.9">图</text>
<text x="282.1" y="270.3">版次</text>
<text x="347.1" y="270.3">比例</text>
</g>
<g font-size="4.2">
<text x="4.8" y="237.6">注意：1.行走平行度（正面+侧面），450行程内，≤±0.03mm，1000行程内，≤±0.05mm。</text>
<text x="12.2" y="243.3">2.本体形变，450行程内，≤±0.03mm，1000行程内，≤±0.05mm。</text>
<text x="18.6" y="251.3">型号/规格</text>
<text x="70.6" y="251.3">GTH8-800-BM-M20-C4</text>
<text x="301.9" y="249.5">GTH8-800-BM-M20-C4</text>
<text x="14.4" y="258.3">螺杆型号/规格</text>
<text x="19.7" y="263.9">有效行程</text>
<text x="63.7" y="258.3">1605</text>
<text x="86.5" y="263.9">800</text>
<text x="89.9" y="258.3">1610</text>
<text x="111.7" y="258.3">1620</text>
<text x="19.7" y="269.5">精度等级</text>
<text x="87.6" y="269.5">C7</text>
<text x="259" y="267">2022/9/23</text>
<text x="19.7" y="275.2">马达容量</text>
<text x="70.6" y="275.2">200/400W（无刹车）</text>
<text x="15.4" y="280.8">重复定位精度</text>
<text x="86.7" y="280.8">0.02</text>
<text x="9.1" y="286.4">感应开关方式及数量</text>
<text x="72.7" y="286.4">外挂型三只（C4）</text>
<text x="15.5" y="292">建议最快速度</text>
<text x="60.5" y="292">250MM/S</text>
<text x="86.7" y="292">500MM/S</text>
<text x="106.4" y="292">1000MMM/S</text>
</g>
<g font-size="4.1">
<text x="360.9" y="182.7">I</text>
<text x="356.8" y="187.9">1 : 1</text>
<text x="238" y="193">I</text>
</g>
<g font-size="3.5">
<text x="100.5" y="32.5">153 滑台原点位置</text>
<text x="184.6" y="32.5">800 有效行程</text>
<text x="57.2" y="36.7">75.50 滑台极限位置 1</text>
<text x="146.4" y="36.7">135</text>
<text x="147.3" y="40.3">75</text>
<text x="262.4" y="36.7">30.50 滑台极限位置 1</text>
<text x="165.6" y="56.3" transform="rotate(-90 165.6 56.3)">65</text>
<text x="111" y="74.4">4 x M6 贯穿</text>
<text x="146.1" y="74.4">2 x</text>
<text x="157.8" y="74.4">5</text>
<text x="166.2" y="74.4">8</text>
<text x="169.2" y="97.9">1061</text>
<text x="340.7" y="96.1">80.80</text>
<text x="370.2" y="115.1" transform="rotate(-90 370.2 115.1)">78</text>
<text x="316.3" y="123.4">基准面</text>
<text x="91.6" y="126.9" transform="rotate(-90 91.6 126.9)">148</text>
<text x="320.6" y="129.3">40.70</text>
<text x="362.7" y="129.3">41</text>
<text x="104.6" y="174.1">84</text>
<text x="132.7" y="174.1">100</text>
<text x="165.5" y="174.1">700</text>
<text x="214.1" y="174.1">100</text>
<text x="245.1" y="174.1">77</text>
<text x="347.7" y="183.1">2</text>
<text x="124.3" y="191">2 x</text>
<text x="135.8" y="191">5 H7</text>
<text x="149.7" y="191">4</text>
<text x="265.7" y="192.8" transform="rotate(-90 265.7 192.8)">68</text>
<text x="269" y="192.8" transform="rotate(-90 269 192.8)">82</text>
<text x="338.3" y="201" transform="rotate(-90 338.3 201)">+0.012</text>
<text x="341.8" y="199.2" transform="rotate(-90 341.8 199.2)">0</text>
<text x="97.9" y="209.9">16 x M6</text>
<text x="116.3" y="209.9">15</text>
<text x="237.3" y="209.9">4 x M6</text>
<text x="252.2" y="209.9">15</text>
<text x="341.8" y="204.5" transform="rotate(-90 341.8 204.5)">5</text>
<text x="103.2" y="213.5">5.40 贯穿</text>
<text x="240.8" y="213.5">5.40 贯穿</text>
<text x="221.4" y="246.8">1</text>
<text x="221.4" y="251.8">2</text>
<text x="218.8" y="256.8">序号</text>
<text x="232.2" y="256.8">修 订 版 次</text>
<text x="257.5" y="256.8">设计变更编号</text>
<text x="228.2" y="261.8">设</text>
<text x="240.1" y="261.8">计</text>
<text x="252" y="261.8">变</text>
<text x="263.9" y="261.8">更</text>
<text x="219.1" y="266.7">设 计</text>
<text x="368.3" y="269.3">1:3</text>
<text x="219.1" y="271.7">校 核</text>
<text x="219.1" y="276.7">批 准</text>
<text x="222.9" y="282.7">技术要求：</text>
<text x="231.8" y="287.3">1、未标注公差全部 0.1</text>
<text x="231.7" y="291.8">2、未标注倒角全部C0.3</text>
</g>
</svg>
